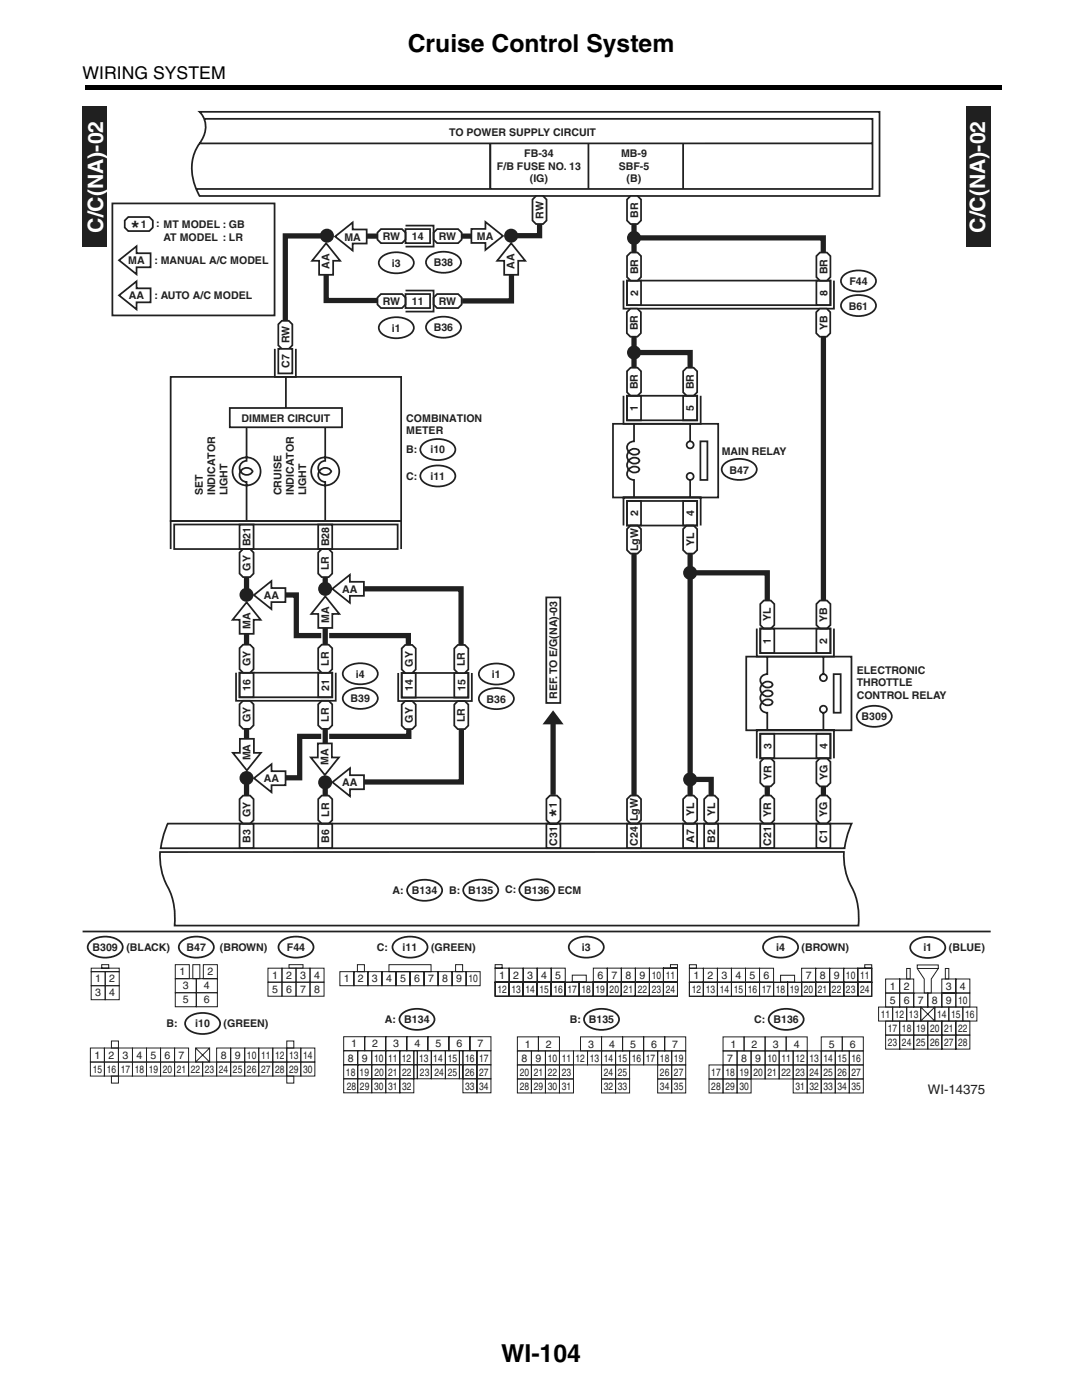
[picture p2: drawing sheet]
<svg xmlns="http://www.w3.org/2000/svg" width="216mm" height="279mm" viewBox="0 0 216 279" stroke-linecap="round" stroke-linejoin="round" font-family="sans-serif">
<path d="M17 17h183v.8h-183z" fill="#000"/>
<path d="M102.1 54.6v5.5h-9.9M56.3 118.8h2.8v8.1h22.4v1.9M72.4 117.5h19.6v11.3M81.6 145.6v1.4h-21.8v8.3h-3.3M92.1 145.6v10.5h-19.5" fill="none" stroke="#231f20" stroke-width="1.1" stroke-linecap="butt"/>
<path d="M64.9 120.8v13.5M64.9 145.4v8.1" fill="none" stroke="#fff" stroke-width="1.6" stroke-linecap="butt"/>
<path d="M39.8 22.3h135.8v16.8h-135.8a10.5 10.5 0 0 1-.7-9.1l.7-1.4a4.6 4.6 0 0 0 0-6.3zM40.8 23.7h133.4v14h-135.1M97.9 28.6v9.1M117.5 28.6v9.1M136.4 28.6v9.1M174.2 28.6h-134.4M16.5 185.9h181.2" fill="none" stroke="#231f20" stroke-width=".35"/>
<path d="M106.3 39.8l.7-.7h1.4l.7 .7v4.2l-.7 .7h-1.4l-.7-.7z" fill="#fff"/>
<path d="M106.3 39.8l.7-.7h1.4l.7 .7v4.2l-.7 .7h-1.4l-.7-.7z" fill="none" stroke="#231f20" stroke-width=".35"/>
<path d="M125.2 39.8l.7-.7h1.4l.7 .7v4.2l-.7 .7h-1.4l-.7-.7z" fill="#fff"/>
<path d="M97.9 28.6v9.1M125.2 39.8l.7-.7h1.4l.7 .7v4.2l-.7 .7h-1.4l-.7-.7z" fill="none" stroke="#231f20" stroke-width=".35"/>
<path d="M125.9 73.4h1.4l.7 .7v4.2l-.7 .7h-1.4l-.7-.7v-4.2z" fill="#fff"/>
<path d="M125.9 73.4h1.4l.7 .7v4.2l-.7 .7h-1.4l-.7-.7v-4.2z" fill="none" stroke="#231f20" stroke-width=".35"/>
<path d="M136.4 74.1l.7-.7h1.4l.7 .7v4.2l-.7 .7h-1.4l-.7-.7z" fill="#fff"/>
<path d="M124.5 79v5.6h15.4v-5.6M125.2 79h14v4.9h-14zM125.2 79h2.8v4.9h-2.8zM136.4 79h2.8v4.9h-2.8zM136.4 74.1l.7-.7h1.4l.7 .7v4.2l-.7 .7h-1.4l-.7-.7z" fill="none" stroke="#231f20" stroke-width=".35"/>
<path d="M137.1 104.9h1.4l.7 .7v4.2l-.7 .7h-1.4l-.7-.7v-4.2z" fill="#fff"/>
<path d="M137.1 104.9h1.4l.7 .7v4.2l-.7 .7h-1.4l-.7-.7v-4.2z" fill="none" stroke="#231f20" stroke-width=".35"/>
<path d="M125.2 105.6l.7-.7h1.4l.7 .7v4.2l-.7 .7h-1.4l-.7-.7z" fill="#fff"/>
<g fill="none" stroke="#231f20" stroke-width=".35">
<path d="M122.4 84.6h21v14.7h-21zM126.6 84.6v3.5a1.35 1.35 0 0 0-1.3 1.9 1.35 1.35 0 0 0 2.3 .3v-.2a1.39 1.39 0 0 0-1.8-.3 1.39 1.39 0 0 0-.6 1.7 1.38 1.38 0 0 0 2.4 .6v-.2a1.42 1.42 0 0 0-2.1 0 1.42 1.42 0 0 0 .2 2.1 1.26 1.26 0 0 0 1.9-.2v-.2a1.36 1.36 0 0 0-2 0 1.36 1.36 0 0 0 .1 2l.9 .2v3.5M137.8 84.6v3.5M137.8 95.8v3.5M139.8 88.1h1.4v7.7h-1.4zM124.5 104.9v-5.6h15.4v5.6M125.2 105.6l.7-.7h1.4l.7 .7v4.2l-.7 .7h-1.4l-.7-.7zM125.2 100h2.8v4.9h-2.8zM125.2 100h14v4.9h-14zM136.4 100h2.8v4.9h-2.8z"/>
<circle cx="137.8" cy="95.1" r=".7"/>
<circle cx="137.8" cy="88.8" r=".7"/>
</g>
<path d="M126.6 44.7v11.3M126.6 70.4h11.2v3M126.6 61.6v11.8" fill="none" stroke="#231f20" stroke-width="1.1" stroke-linecap="butt"/>
<circle cx="126.6" cy="70.4" r="1.4" fill="#231f20"/>
<path d="M126.6 110.5v48.3M137.8 110.5v48.4" fill="none" stroke="#231f20" stroke-width="1.1" stroke-linecap="butt"/>
<path d="M76 51.5a4.8 4.8 0 0 1 6.3 0 1.63 1.63 0 0 1-1 2.6 4.9 4.9 0 0 1-5.3-.7 1.38 1.38 0 0 1 0-1.9zM85.4 51.4a4.8 4.8 0 0 1 6.3 0 1.63 1.63 0 0 1-1 2.6 4.9 4.9 0 0 1-5.3-.7 1.38 1.38 0 0 1 0-1.9zM144.4 92.8a4.8 4.8 0 0 1 6.3 0 1.63 1.63 0 0 1-1 2.5 4.9 4.9 0 0 1-5.3-.7 1.38 1.38 0 0 1 0-1.8zM68.8 138.5a4.8 4.8 0 0 1 6.3 0 1.63 1.63 0 0 1-1 2.5 4.9 4.9 0 0 1-5.3-.7 1.38 1.38 0 0 1 0-1.8zM68.8 133.6a4.8 4.8 0 0 1 6.3 0 1.63 1.63 0 0 1-1 2.5 4.9 4.9 0 0 1-5.3-.7 1.38 1.38 0 0 1 0-1.8z" fill="none" stroke="#231f20" stroke-width=".35"/>
<path d="M152.5 119.9h1.4l.7 .7v4.2l-.7 .7h-1.4l-.7-.7v-4.2z" fill="#fff"/>
<path d="M152.5 119.9h1.4l.7 .7v4.2l-.7 .7h-1.4l-.7-.7v-4.2z" fill="none" stroke="#231f20" stroke-width=".35"/>
<path d="M163 120.6l.7-.7h1.4l.7 .7v4.2l-.7 .7h-1.4l-.7-.7z" fill="#fff"/>
<path d="M151.1 125.5v5.6h15.4v-5.6M151.8 125.5h14v4.9h-14zM151.8 125.5h2.8v4.9h-2.8zM163 125.5h2.8v4.9h-2.8zM163 120.6l.7-.7h1.4l.7 .7v4.2l-.7 .7h-1.4l-.7-.7z" fill="none" stroke="#231f20" stroke-width=".35"/>
<path d="M163.7 151.4h1.4l.7 .7v4.2l-.7 .7h-1.4l-.7-.7v-4.2z" fill="#fff"/>
<path d="M163.7 151.4h1.4l.7 .7v4.2l-.7 .7h-1.4l-.7-.7v-4.2z" fill="none" stroke="#231f20" stroke-width=".35"/>
<path d="M152.5 151.4h1.4l.7 .7v4.2l-.7 .7h-1.4l-.7-.7v-4.2z" fill="#fff"/>
<g fill="none" stroke="#231f20" stroke-width=".35">
<path d="M149 131.1h21v14.7h-21zM153.2 131.1v3.5a1.35 1.35 0 0 0-1.3 1.9 1.35 1.35 0 0 0 2.3 .3v-.2a1.39 1.39 0 0 0-1.8-.3 1.39 1.39 0 0 0-.6 1.6 1.38 1.38 0 0 0 2.4 .6v-.2a1.42 1.42 0 0 0-2.1 .1 1.42 1.42 0 0 0 .2 2.1 1.26 1.26 0 0 0 1.9-.2v-.2a1.36 1.36 0 0 0-2 0 1.36 1.36 0 0 0 .1 1.9l.9 .3v3.5M164.4 131.1v3.5M166.4 134.6h1.4v7.7h-1.4zM151.1 151.4v-5.6h15.4v5.6M151.8 146.5h2.8v4.9h-2.8zM151.8 146.5h14v4.9h-14zM152.5 151.4h1.4l.7 .7v4.2l-.7 .7h-1.4l-.7-.7v-4.2zM163 146.5h2.8v4.9h-2.8zM164.4 142.3v3.5"/>
<circle cx="164.4" cy="135.3" r=".7"/>
<circle cx="164.4" cy="141.6" r=".7"/>
</g>
<path d="M137.8 114.3h15.4v5.6" fill="none" stroke="#231f20" stroke-width="1.1" stroke-linecap="butt"/>
<g fill="#231f20">
<circle cx="137.8" cy="114.3" r="1.4"/>
<circle cx="102" cy="47" r="1.4"/>
<circle cx="65.3" cy="47" r="1.4"/>
<circle cx="64.9" cy="156.2" r="1.4"/>
<circle cx="64.9" cy="117.5" r="1.4"/>
<circle cx="49.2" cy="118.7" r="1.4"/>
<circle cx="49.2" cy="155.3" r="1.4"/>
<circle cx="137.8" cy="155.6" r="1.4"/>
</g>
<path d="M153.2 157v1.8" fill="none" stroke="#231f20" stroke-width="1.1" stroke-linecap="butt"/>
<path d="M87.2 45.7h4.2l.7 .7v1.4l-.7 .7h-4.2l-.7-.7v-1.4z" fill="#fff"/>
<path d="M87.2 45.7h4.2l.7 .7v1.4l-.7 .7h-4.2l-.7-.7v-1.4z" fill="none" stroke="#231f20" stroke-width=".35"/>
<path d="M76 45.7h4.2l.7 .7v1.4l-.7 .7h-4.2l-.7-.7v-1.4z" fill="#fff"/>
<path d="M76 45.7h4.2l.7 .7v1.4l-.7 .7h-4.2l-.7-.7v-1.4zM80.9 45.7h4.9v2.8h-4.9zM80.9 45h5.6v4.2h-5.6M76 64.5a4.8 4.8 0 0 1 6.3 0 1.63 1.63 0 0 1-1 2.6 4.9 4.9 0 0 1-5.3-.8 1.38 1.38 0 0 1 0-1.8zM85.4 64.4a4.8 4.8 0 0 1 6.3 0 1.63 1.63 0 0 1-1 2.6 4.9 4.9 0 0 1-5.3-.8 1.38 1.38 0 0 1 0-1.8z" fill="none" stroke="#231f20" stroke-width=".35"/>
<path d="M87.2 58.7h4.2l.7 .7v1.4l-.7 .7h-4.2l-.7-.7v-1.4z" fill="#fff"/>
<path d="M87.2 58.7h4.2l.7 .7v1.4l-.7 .7h-4.2l-.7-.7v-1.4z" fill="none" stroke="#231f20" stroke-width=".35"/>
<path d="M76 58.7h4.2l.7 .7v1.4l-.7 .7h-4.2l-.7-.7v-1.4z" fill="#fff"/>
<path d="M76 58.7h4.2l.7 .7v1.4l-.7 .7h-4.2l-.7-.7v-1.4zM80.9 58.7h4.9v2.8h-4.9zM80.9 58h5.6v4.2h-5.6M54.9 69.6v5.6h4.2v-5.6M171.4 142.1a4.8 4.8 0 0 1 6.3 0 1.63 1.63 0 0 1-1 2.5 4.9 4.9 0 0 1-5.3-.7 1.38 1.38 0 0 1 0-1.8z" fill="none" stroke="#231f20" stroke-width=".35"/>
<path d="M75.3 47.1h-4.8M92.1 47.1h5.7M164.4 61.6v58.3" fill="none" stroke="#231f20" stroke-width="1.1" stroke-linecap="butt"/>
<path d="M55.6 64.7l.7-.7h1.4l.7 .7v4.2l-.7 .7h-1.4l-.7-.7z" fill="#fff"/>
<path d="M55.6 64.7l.7-.7h1.4l.7 .7v4.2l-.7 .7h-1.4l-.7-.7z" fill="none" stroke="#231f20" stroke-width=".35"/>
<path d="M55.6 69.6h2.8v4.9h-2.8z" fill="#fff"/>
<path d="M34.1 75.2h46v28.8h-46zM55.6 69.6h2.8v4.9h-2.8zM84.3 88.8a4.8 4.8 0 0 1 6.2 0 1.63 1.63 0 0 1-.9 2.6 4.9 4.9 0 0 1-5.3-.7 1.38 1.38 0 0 1 0-1.9zM84.3 94.1a4.8 4.8 0 0 1 6.2 0 1.63 1.63 0 0 1-.9 2.6 4.9 4.9 0 0 1-5.3-.8 1.38 1.38 0 0 1 0-1.8z" fill="none" stroke="#231f20" stroke-width=".35"/>
<path d="M63.5 110.3l.7-.7h1.4l.7 .7v4.2l-.7 .7h-1.4l-.7-.7z" fill="#fff"/>
<path d="M63.5 110.3l.7-.7h1.4l.7 .7v4.2l-.7 .7h-1.4l-.7-.7z" fill="none" stroke="#231f20" stroke-width=".35"/>
<path d="M47.8 110.3l.7-.7h1.4l.7 .7v4.2l-.7 .7h-1.4l-.7-.7z" fill="#fff"/>
<path d="M47.8 110.3l.7-.7h1.4l.7 .7v4.2l-.7 .7h-1.4l-.7-.7z" fill="none" stroke="#231f20" stroke-width=".35"/>
<path d="M64.2 139.9h1.4l.7 .7v4.2l-.7 .7h-1.4l-.7-.7v-4.2z" fill="#fff"/>
<path d="M64.2 139.9h1.4l.7 .7v4.2l-.7 .7h-1.4l-.7-.7v-4.2z" fill="none" stroke="#231f20" stroke-width=".35"/>
<path d="M48.5 139.9h1.4l.7 .7v4.2l-.7 .7h-1.4l-.7-.7v-4.2z" fill="#fff"/>
<g fill="none" stroke="#231f20" stroke-width=".35">
<path d="M124.5 56v5.6h42v-5.6M125.2 56h2.8v4.9h-2.8zM125.2 56h40.6v4.9h-40.6zM163 56h2.8v4.9h-2.8zM168.2 55.2a4.8 4.8 0 0 1 6.3 0 1.63 1.63 0 0 1-1 2.5 4.9 4.9 0 0 1-5.3-.7 1.38 1.38 0 0 1 0-1.8zM57.1 75.2v6.2M168.2 60.1a4.8 4.8 0 0 1 6.3 0 1.63 1.63 0 0 1-1 2.5 4.9 4.9 0 0 1-5.3-.7 1.38 1.38 0 0 1 0-1.8zM45.9 81.4h22.4v3.9h-22.4zM49.2 85.3v6.7a1.4 1.4 0 0 0-1.2 2.1 1.4 1.4 0 0 0 2.4 0 1.4 1.4 0 0 0-2.4 0 1.4 1.4 0 0 0 1.2 2.1v7.8M64.9 85.3v6.7a1.4 1.4 0 0 0-1.2 2.1 1.4 1.4 0 0 0 2.4 0 1.4 1.4 0 0 0-2.4 0 1.4 1.4 0 0 0 1.2 2.1v7.8M34.1 109.6v-5.6h46v5.6M34.8 104.7h44.6v4.9h-44.6z"/>
<path d="M47.8 104.7h2.8v4.9h-2.8zM63.5 104.7h2.8v4.9h-2.8zM47.1 134.3v5.6h19.9v-5.6M47.8 134.3h2.8v4.9h-2.8zM47.8 134.3h18.5v4.9h-18.5zM48.5 139.9h1.4l.7 .7v4.2l-.7 .7h-1.4l-.7-.7v-4.2zM63.5 134.3h2.8v4.9h-2.8zM47.8 159.5l.7-.7h1.4l.7 .7v4.2l-.7 .7h-1.4l-.7-.7zM63.5 159.5l.7-.7h1.4l.7 .7v4.2l-.7 .7h-1.4l-.7-.7zM109.8 158.8h1.4l.7 .7v4.2l-.7 .7h-1.4l-.7-.7v-4.2zM125.2 159.5l.7-.7h1.4l.7 .7v4.2l-.7 .7h-1.4l-.7-.7zM136.4 159.5l.7-.7h1.4l.7 .7v4.2l-.7 .7h-1.4l-.7-.7z"/>
<path d="M140.6 159.5l.7-.7h1.4l.7 .7v4.2l-.7 .7h-1.4l-.7-.7zM151.8 159.5l.7-.7h1.4l.7 .7v4.2l-.7 .7h-1.4l-.7-.7zM163 159.5l.7-.7h1.4l.7 .7v4.2l-.7 .7h-1.4l-.7-.7zM31.9 170.1h136.6a13.6 13.6 0 0 0 1.9 7.8 14.5 14.5 0 0 1 1 6.9h-136.5a14.1 14.1 0 0 0-1.8-8.5 13.2 13.2 0 0 1-1.2-6.2zM33.5 164.4h136.5a17.4 17.4 0 0 0-1.4 4.9h-136.5l.4-2.2zM47.8 164.4h2.8v4.9h-2.8zM63.5 164.4h2.8v4.9h-2.8zM92.8 176.8a4.8 4.8 0 0 1 6.3 0 1.63 1.63 0 0 1-.9 2.5 4.9 4.9 0 0 1-5.4-.7 1.38 1.38 0 0 1 0-1.8zM104 176.7a4.8 4.8 0 0 1 6.3 0 1.63 1.63 0 0 1-.9 2.6 4.9 4.9 0 0 1-5.4-.8 1.38 1.38 0 0 1 0-1.8zM109.1 164.4h2.8v4.9h-2.8zM125.2 164.4h2.8v4.9h-2.8zM136.4 164.4h2.8v4.9h-2.8z"/>
<path d="M140.6 164.4h2.8v4.9h-2.8zM151.8 164.4h2.8v4.9h-2.8zM163 164.4h2.8v4.9h-2.8zM36 188.1a4.8 4.8 0 0 1 6.3 0 1.63 1.63 0 0 1-.9 2.6 4.9 4.9 0 0 1-5.4-.7 1.38 1.38 0 0 1 0-1.9z"/>
<circle cx="49.2" cy="94.1" r="2.8"/>
<circle cx="64.9" cy="94.1" r="2.8"/>
</g>
<path d="M49.2 115.2v3.7M64.9 115.2v2.2M49.2 121.9v12.4M64.9 120.8v13.5M49.2 145.4v6.6M49.2 155.5v3.3M64.9 145.4v8.1M64.9 156.2v2.6M137.8 155.6h4.2v3.2M164.4 157v1.8" fill="none" stroke="#231f20" stroke-width="1.1" stroke-linecap="butt"/>
<path d="M35 192.6h2.8v2.8h-2.8zM35 195.4h4.2v2.8h-4.2zM35 198.2h4.2v2.8h-4.2zM38.5 192.6h1.4v2.8h-1.4zM39.2 195.4h4.2v2.8h-4.2zM39.2 198.2h4.2v2.8h-4.2zM40.6 192.6h2.8v2.8h-2.8z" fill="none" stroke="#231f20" stroke-width=".2"/>
<path d="M63.5 129.4l.7-.7h1.4l.7 .7v4.2l-.7 .7h-1.4l-.7-.7z" fill="#fff"/>
<path d="M63.5 129.4l.7-.7h1.4l.7 .7v4.2l-.7 .7h-1.4l-.7-.7z" fill="none" stroke="#231f20" stroke-width=".35"/>
<path d="M47.8 129.4l.7-.7h1.4l.7 .7v4.2l-.7 .7h-1.4l-.7-.7z" fill="#fff"/>
<path d="M47.8 129.4l.7-.7h1.4l.7 .7v4.2l-.7 .7h-1.4l-.7-.7zM95.9 138.5a4.8 4.8 0 0 1 6.3 0 1.63 1.63 0 0 1-.9 2.6 4.9 4.9 0 0 1-5.4-.7 1.38 1.38 0 0 1 0-1.9zM95.9 133.6a4.8 4.8 0 0 1 6.3 0 1.63 1.63 0 0 1-.9 2.6 4.9 4.9 0 0 1-5.4-.7 1.38 1.38 0 0 1 0-1.9z" fill="none" stroke="#231f20" stroke-width=".35"/>
<path d="M91.4 139.9h1.4l.7 .7v4.2l-.7 .7h-1.4l-.7-.7v-4.2z" fill="#fff"/>
<path d="M91.4 139.9h1.4l.7 .7v4.2l-.7 .7h-1.4l-.7-.7v-4.2z" fill="none" stroke="#231f20" stroke-width=".35"/>
<path d="M80.9 139.9h1.4l.7 .7v4.2l-.7 .7h-1.4l-.7-.7v-4.2z" fill="#fff"/>
<path d="M79.5 134.3v5.6h14.7v-5.6M80.2 134.3h2.8v4.9h-2.8zM80.2 134.3h13.3v4.9h-13.3zM80.9 139.9h1.4l.7 .7v4.2l-.7 .7h-1.4l-.7-.7v-4.2zM90.7 134.3h2.8v4.9h-2.8z" fill="none" stroke="#231f20" stroke-width=".35"/>
<path d="M91.4 128.7h1.4l.7 .7v4.2l-.7 .7h-1.4l-.7-.7v-4.2z" fill="#fff"/>
<path d="M91.4 128.7h1.4l.7 .7v4.2l-.7 .7h-1.4l-.7-.7v-4.2z" fill="none" stroke="#231f20" stroke-width=".35"/>
<path d="M80.9 128.7h1.4l.7 .7v4.2l-.7 .7h-1.4l-.7-.7v-4.2z" fill="#fff"/>
<path d="M80.9 128.7h1.4l.7 .7v4.2l-.7 .7h-1.4l-.7-.7v-4.2z" fill="none" stroke="#231f20" stroke-width=".35"/>
<path d="M125.2 51.1l.7-.7h1.4l.7 .7v4.2l-.7 .7h-1.4l-.7-.7z" fill="#fff"/>
<path d="M125.2 51.1l.7-.7h1.4l.7 .7v4.2l-.7 .7h-1.4l-.7-.7z" fill="none" stroke="#231f20" stroke-width=".35"/>
<path d="M163 51.1l.7-.7h1.4l.7 .7v4.2l-.7 .7h-1.4l-.7-.7z" fill="#fff"/>
<path d="M163 51.1l.7-.7h1.4l.7 .7v4.2l-.7 .7h-1.4l-.7-.7z" fill="none" stroke="#231f20" stroke-width=".35"/>
<path d="M125.1 62.3l.7-.7h1.4l.7 .7v4.2l-.7 .7h-1.4l-.7-.7z" fill="#fff"/>
<path d="M125.1 62.3l.7-.7h1.4l.7 .7v4.2l-.7 .7h-1.4l-.7-.7z" fill="none" stroke="#231f20" stroke-width=".35"/>
<path d="M162.9 62.3l.7-.7h1.4l.7 .7v4.2l-.7 .7h-1.4l-.7-.7z" fill="#fff"/>
<path d="M162.9 62.3l.7-.7h1.4l.7 .7v4.2l-.7 .7h-1.4l-.7-.7z" fill="none" stroke="#231f20" stroke-width=".35"/>
<g fill="#231f20">
<path d="M16.5 21.3h4.9v28h-4.9z"/>
<path d="M192.8 21.3h4.9v28h-4.9z"/>
</g>
<path d="M81.6 176.8a4.8 4.8 0 0 1 6.3 0 1.63 1.63 0 0 1-1 2.6 4.9 4.9 0 0 1-5.3-.8 1.38 1.38 0 0 1 0-1.8zM17.9 188.1a4.8 4.8 0 0 1 6.2 0 1.63 1.63 0 0 1-.9 2.6 4.9 4.9 0 0 1-5.3-.7 1.38 1.38 0 0 1 0-1.9z" fill="none" stroke="#231f20" stroke-width=".35"/>
<path d="M126.6 47.5h37.7v2.9" fill="none" stroke="#231f20" stroke-width="1.1" stroke-linecap="butt"/>
<circle cx="126.6" cy="47.5" r="1.4" fill="#231f20"/>
<path d="M55.9 188.1a4.8 4.8 0 0 1 6.3 0 1.63 1.63 0 0 1-.9 2.6 4.9 4.9 0 0 1-5.4-.7 1.38 1.38 0 0 1 0-1.9zM78.7 188.1a4.8 4.8 0 0 1 6.3 0 1.63 1.63 0 0 1-1 2.6 4.9 4.9 0 0 1-5.3-.7 1.38 1.38 0 0 1 0-1.9zM113.9 188.1a4.8 4.8 0 0 1 6.3 0 1.63 1.63 0 0 1-1 2.6 4.9 4.9 0 0 1-5.3-.7 1.38 1.38 0 0 1 0-1.9zM152.7 188.1a4.8 4.8 0 0 1 6.3 0 1.63 1.63 0 0 1-1 2.6 4.9 4.9 0 0 1-5.3-.7 1.38 1.38 0 0 1 0-1.9zM37.3 203.4a4.8 4.8 0 0 1 6.3 0 1.63 1.63 0 0 1-1 2.5 4.9 4.9 0 0 1-5.3-.7 1.38 1.38 0 0 1 0-1.8zM80.1 202.6a4.8 4.8 0 0 1 6.3 0 1.63 1.63 0 0 1-1 2.5 4.9 4.9 0 0 1-5.3-.7 1.38 1.38 0 0 1 0-1.8zM116.9 202.6a4.8 4.8 0 0 1 6.3 0 1.63 1.63 0 0 1-.9 2.5 4.9 4.9 0 0 1-5.4-.7 1.38 1.38 0 0 1 0-1.8zM153.8 202.6a4.8 4.8 0 0 1 6.3 0 1.63 1.63 0 0 1-1 2.5 4.9 4.9 0 0 1-5.3-.7 1.38 1.38 0 0 1 0-1.8z" fill="none" stroke="#231f20" stroke-width=".35"/>
<g fill="none" stroke="#231f20" stroke-width=".2">
<path d="M18.2 194h2.8v2.8h-2.8zM18.2 196.8h2.8v2.8h-2.8zM18.2 193.3h5.6v.7h-5.6zM20.3 192.6h1.4v.7h-1.4zM21 194h2.8v2.8h-2.8zM21 196.8h2.8v2.8h-2.8zM53.5 193.3h2.8v2.8h-2.8zM53.5 196.1h2.8v2.8h-2.8zM56.3 193.3h2.8v2.8h-2.8zM56.3 196.1h2.8v2.8h-2.8zM57.7 192.6h2.8v.7h-2.8zM59.1 193.3h2.8v2.8h-2.8z"/>
<path d="M59.1 196.1h2.8v2.8h-2.8zM61.9 193.3h2.8v2.8h-2.8zM61.9 196.1h2.8v2.8h-2.8zM67.8 194h2.8v2.8h-2.8zM70.6 194h2.8v2.8h-2.8zM71.3 192.6h1.4v1.4h-1.4zM73.4 194h2.8v2.8h-2.8zM76.2 194h2.8v2.8h-2.8zM77.6 192.6h8.4v1.4h-8.4zM79 194h2.8v2.8h-2.8zM81.8 194h2.8v2.8h-2.8zM84.6 194h2.8v2.8h-2.8z"/>
<path d="M87.4 194h2.8v2.8h-2.8zM90.2 194h2.8v2.8h-2.8zM90.9 192.6h1.4v1.4h-1.4zM93 194h2.8v2.8h-2.8zM98.8 193.3h2.8v2.8h-2.8zM98.8 196.1h2.8v2.8h-2.8zM98.8 192.6h1.4v.7h-1.4zM101.6 193.3h2.8v2.8h-2.8zM101.6 196.1h2.8v2.8h-2.8zM104.4 193.3h2.8v2.8h-2.8zM104.4 196.1h2.8v2.8h-2.8zM107.2 193.3h2.8v2.8h-2.8z"/>
<path d="M107.2 196.1h2.8v2.8h-2.8zM110 193.3h2.8v2.8h-2.8zM110 196.1h2.8v2.8h-2.8zM112.8 196.1h2.8v2.8h-2.8zM114.2 194.7h2.8v1.4h-2.8zM115.6 196.1h2.8v2.8h-2.8zM118.4 196.1h2.8v2.8h-2.8zM118.4 193.3h2.8v2.8h-2.8zM121.2 193.3h2.8v2.8h-2.8zM121.2 196.1h2.8v2.8h-2.8zM124 193.3h2.8v2.8h-2.8zM124 196.1h2.8v2.8h-2.8z"/>
<path d="M126.8 193.3h2.8v2.8h-2.8zM126.8 196.1h2.8v2.8h-2.8zM129.6 193.3h2.8v2.8h-2.8zM129.6 196.1h2.8v2.8h-2.8zM132.4 193.3h2.8v2.8h-2.8zM132.4 196.1h2.8v2.8h-2.8zM133.8 192.6h1.4v.7h-1.4zM137.6 193.3h2.8v2.8h-2.8zM137.6 196.1h2.8v2.8h-2.8zM137.6 192.6h1.4v.7h-1.4zM140.4 193.3h2.8v2.8h-2.8zM140.4 196.1h2.8v2.8h-2.8z"/>
<path d="M143.2 193.3h2.8v2.8h-2.8zM143.2 196.1h2.8v2.8h-2.8zM146 193.3h2.8v2.8h-2.8zM146 196.1h2.8v2.8h-2.8zM148.8 196.1h2.8v2.8h-2.8zM148.8 193.3h2.8v2.8h-2.8zM151.6 193.3h2.8v2.8h-2.8zM151.6 196.1h2.8v2.8h-2.8zM154.4 196.1h2.8v2.8h-2.8zM155.8 194.7h2.8v1.4h-2.8zM157.2 196.1h2.8v2.8h-2.8zM160 196.1h2.8v2.8h-2.8z"/>
<path d="M160 193.3h2.8v2.8h-2.8zM162.8 193.3h2.8v2.8h-2.8zM162.8 196.1h2.8v2.8h-2.8zM165.6 193.3h2.8v2.8h-2.8zM165.6 196.1h2.8v2.8h-2.8zM168.4 193.3h2.8v2.8h-2.8zM168.4 196.1h2.8v2.8h-2.8zM171.2 193.3h2.8v2.8h-2.8zM171.2 196.1h2.8v2.8h-2.8zM172.6 192.6h1.4v.7h-1.4zM18 209.2h2.8v2.8h-2.8zM18 212h2.8v2.8h-2.8z"/>
<path d="M20.8 209.2h2.8v2.8h-2.8zM20.8 212h2.8v2.8h-2.8zM22.2 207.8h1.4v1.4h-1.4zM22.2 214.8h1.4v1.4h-1.4zM23.6 209.2h2.8v2.8h-2.8zM23.6 212h2.8v2.8h-2.8zM26.4 209.2h2.8v2.8h-2.8zM26.4 212h2.8v2.8h-2.8zM29.2 209.2h2.8v2.8h-2.8zM29.2 212h2.8v2.8h-2.8zM32 209.2h2.8v2.8h-2.8zM32 212h2.8v2.8h-2.8z"/>
<path d="M34.8 209.2h2.8v2.8h-2.8zM34.8 212h2.8v2.8h-2.8zM37.6 212h2.8v2.8h-2.8zM39 209.2h2.8v2.8h-2.8zM39 209.2l2.8 2.8M40.4 212h2.8v2.8h-2.8zM41.8 209.2l-2.8 2.8M43.2 209.2h2.8v2.8h-2.8zM43.2 212h2.8v2.8h-2.8zM46 209.2h2.8v2.8h-2.8zM46 212h2.8v2.8h-2.8zM48.8 209.2h2.8v2.8h-2.8z"/>
<path d="M48.8 212h2.8v2.8h-2.8zM51.6 209.2h2.8v2.8h-2.8zM51.6 212h2.8v2.8h-2.8zM54.4 209.2h2.8v2.8h-2.8zM54.4 212h2.8v2.8h-2.8zM57.2 209.2h2.8v2.8h-2.8zM57.2 212h2.8v2.8h-2.8zM57.2 207.8h1.4v1.4h-1.4zM57.2 214.8h1.4v1.4h-1.4zM60 209.2h2.8v2.8h-2.8zM60 212h2.8v2.8h-2.8zM68.6 212.5h2.8v2.8h-2.8z"/>
<path d="M68.6 215.3h2.8v2.8h-2.8zM68.6 209.7h2.8v2.8h-2.8zM68.6 206.9h4.2v2.8h-4.2zM71.4 212.5h2.8v2.8h-2.8zM71.4 215.3h2.8v2.8h-2.8zM71.4 209.7h2.8v2.8h-2.8zM72.8 206.9h4.2v2.8h-4.2zM74.2 215.3h2.8v2.8h-2.8zM74.2 212.5h2.8v2.8h-2.8zM74.2 209.7h2.8v2.8h-2.8zM77 212.5h2.8v2.8h-2.8zM77 215.3h2.8v2.8h-2.8z"/>
<path d="M77 206.9h4.2v2.8h-4.2zM77 209.7h2.8v2.8h-2.8zM79.8 209.7h2.8v2.8h-2.8zM79.8 212.5h2.8v2.8h-2.8zM79.8 215.3h2.8v2.8h-2.8zM81.2 206.9h4.2v2.8h-4.2zM82.6 212.5h.7v2.8h-.7zM82.6 209.7h.7v2.8h-.7zM83.3 209.7h2.8v2.8h-2.8zM83.3 212.5h2.8v2.8h-2.8zM85.4 206.9h4.2v2.8h-4.2zM86.1 209.7h2.8v2.8h-2.8z"/>
<path d="M86.1 212.5h2.8v2.8h-2.8zM88.9 209.7h2.8v2.8h-2.8zM88.9 212.5h2.8v2.8h-2.8zM89.6 206.9h4.2v2.8h-4.2zM91.7 209.7h.7v2.8h-.7zM91.7 212.5h.7v2.8h-.7zM92.4 209.7h2.8v2.8h-2.8zM92.4 212.5h2.8v2.8h-2.8zM92.4 215.3h2.8v2.8h-2.8zM93.8 206.9h4.2v2.8h-4.2zM95.2 209.7h2.8v2.8h-2.8zM95.2 212.5h2.8v2.8h-2.8z"/>
<path d="M95.2 215.3h2.8v2.8h-2.8zM103.3 207h4.2v2.8h-4.2zM103.3 209.8h2.8v2.8h-2.8zM103.3 212.6h2.8v2.8h-2.8zM103.3 215.4h2.8v2.8h-2.8zM106.1 209.8h2.8v2.8h-2.8zM106.1 212.6h2.8v2.8h-2.8zM106.1 215.4h2.8v2.8h-2.8zM107.5 207h4.2v2.8h-4.2zM108.9 209.8h2.8v2.8h-2.8zM108.9 215.4h2.8v2.8h-2.8zM108.9 212.6h2.8v2.8h-2.8z"/>
<path d="M111.7 209.8h2.8v2.8h-2.8zM111.7 212.6h2.8v2.8h-2.8zM111.7 215.4h2.8v2.8h-2.8zM114.5 209.8h2.8v2.8h-2.8zM115.9 207h4.2v2.8h-4.2zM117.3 209.8h2.8v2.8h-2.8zM120.1 209.8h2.8v2.8h-2.8zM120.1 212.6h2.8v2.8h-2.8zM120.1 215.4h2.8v2.8h-2.8zM120.1 207h4.2v2.8h-4.2zM122.9 209.8h2.8v2.8h-2.8zM122.9 212.6h2.8v2.8h-2.8z"/>
<path d="M122.9 215.4h2.8v2.8h-2.8zM124.3 207h4.2v2.8h-4.2zM125.7 209.8h2.8v2.8h-2.8zM128.5 209.8h2.8v2.8h-2.8zM128.5 207h4.2v2.8h-4.2zM131.3 209.8h2.8v2.8h-2.8zM131.3 212.6h2.8v2.8h-2.8zM131.3 215.4h2.8v2.8h-2.8zM132.7 207h4.2v2.8h-4.2zM134.1 209.8h2.8v2.8h-2.8zM134.1 212.6h2.8v2.8h-2.8zM134.1 215.4h2.8v2.8h-2.8z"/>
<path d="M141.5 212.6h2.8v2.8h-2.8zM141.5 215.4h2.8v2.8h-2.8zM144.3 207h4.2v2.8h-4.2zM144.3 209.8h2.8v2.8h-2.8zM144.3 212.6h2.8v2.8h-2.8zM144.3 215.4h2.8v2.8h-2.8zM147.1 209.8h2.8v2.8h-2.8zM147.1 212.6h2.8v2.8h-2.8zM147.1 215.4h2.8v2.8h-2.8zM148.5 207h4.2v2.8h-4.2zM149.9 209.8h2.8v2.8h-2.8zM149.9 212.6h2.8v2.8h-2.8z"/>
<path d="M152.7 209.8h2.8v2.8h-2.8zM152.7 212.6h2.8v2.8h-2.8zM152.7 207h4.2v2.8h-4.2zM155.5 209.8h2.8v2.8h-2.8zM155.5 212.6h2.8v2.8h-2.8zM156.9 207h4.2v2.8h-4.2zM158.3 209.8h2.8v2.8h-2.8zM158.3 212.6h2.8v2.8h-2.8zM158.3 215.4h2.8v2.8h-2.8zM161.1 209.8h2.8v2.8h-2.8zM161.1 212.6h2.8v2.8h-2.8zM161.1 215.4h2.8v2.8h-2.8z"/>
<path d="M163.9 209.8h2.8v2.8h-2.8zM163.9 212.6h2.8v2.8h-2.8zM163.9 207h4.2v2.8h-4.2zM163.9 215.4h2.8v2.8h-2.8zM166.7 209.8h2.8v2.8h-2.8zM166.7 212.6h2.8v2.8h-2.8zM166.7 215.4h2.8v2.8h-2.8zM168.1 207h4.2v2.8h-4.2zM169.5 209.8h2.8v2.8h-2.8zM169.5 212.6h2.8v2.8h-2.8zM169.5 215.4h2.8v2.8h-2.8z"/>
</g>
<path d="M110.4 142.9v15.8" fill="none" stroke="#231f20" stroke-width="1.1" stroke-linecap="butt"/>
<path d="M110.4 141.8l2.1 2.8h-4.2z" fill="#231f20"/>
<path d="M22.4 40.6h32.4v22.4h-32.4zM25.6 43.3h4.2l.7 .7v1.4l-.7 .7h-4.2l-.7-.7v-1.4zM109 119.3h2.8v21h-2.8z" fill="none" stroke="#231f20" stroke-width=".35"/>
<path d="M23.8 52l3.5-2.8v1.4h2.8v2.8h-2.8v1.4z" fill="#fff"/>
<path d="M23.8 52l3.5-2.8v1.4h2.8v2.8h-2.8v1.4z" fill="none" stroke="#231f20" stroke-width=".35"/>
<path d="M23.8 59l3.5-2.8v1.4h2.8v2.8h-2.8v1.4z" fill="#fff"/>
<path d="M23.8 59l3.5-2.8v1.4h2.8v2.8h-2.8v1.4z" fill="none" stroke="#231f20" stroke-width=".35"/>
<path d="M66.9 47.2l3.5-2.8v1.4h2.8v2.8h-2.8v1.4z" fill="#fff"/>
<path d="M66.9 47.2l3.5-2.8v1.4h2.8v2.8h-2.8v1.4z" fill="none" stroke="#231f20" stroke-width=".35"/>
<path d="M94.1 45.7h2.8v-1.4l3.5 2.8-3.5 2.8v-1.4h-2.8z" fill="#fff"/>
<path d="M94.1 45.7h2.8v-1.4l3.5 2.8-3.5 2.8v-1.4h-2.8zM182 188.2a4.8 4.8 0 0 1 6.3 0 1.63 1.63 0 0 1-.9 2.6 4.9 4.9 0 0 1-5.4-.8 1.37 1.37 0 0 1 0-1.8z" fill="none" stroke="#231f20" stroke-width=".35"/>
<g fill="none" stroke="#231f20" stroke-width=".2">
<path d="M176.8 195.4h2.8v2.8h-2.8zM176.8 198.2h2.8v2.8h-2.8zM179.6 195.4h2.8v2.8h-2.8zM179.6 198.2h2.8v2.8h-2.8zM181 193.3h.7v2.1h-.7zM182.4 198.2h2.8v2.8h-2.8zM183.1 192.6h4.2v.7l-1.4 2.1v2.8h-1.4v-2.8l-1.4-2.1zM183.1 193.3h4.2M185.2 198.2h2.8v2.8h-2.8zM188 195.4h2.8v2.8h-2.8zM188 198.2h2.8v2.8h-2.8zM188.7 193.3h.7v2.1h-.7z"/>
<path d="M190.8 195.4h2.8v2.8h-2.8zM190.8 198.2h2.8v2.8h-2.8zM175.4 201h2.8v2.8h-2.8zM176.8 206.6h2.8v2.8h-2.8zM176.8 203.8h2.8v2.8h-2.8zM178.2 201h2.8v2.8h-2.8zM179.6 206.6h2.8v2.8h-2.8zM179.6 203.8h2.8v2.8h-2.8zM181 201h2.8v2.8h-2.8zM182.4 206.6h2.8v2.8h-2.8zM182.4 203.8h2.8v2.8h-2.8zM183.8 201l2.8 2.8"/>
<path d="M183.8 201h2.8v2.8h-2.8zM185.2 203.8h2.8v2.8h-2.8zM185.2 206.6h2.8v2.8h-2.8zM186.6 201h2.8v2.8h-2.8zM186.6 201l-2.8 2.8M188 203.8h2.8v2.8h-2.8zM188 206.6h2.8v2.8h-2.8zM189.4 201h2.8v2.8h-2.8zM190.8 203.8h2.8v2.8h-2.8zM190.8 206.6h2.8v2.8h-2.8zM192.2 201h2.8v2.8h-2.8z"/>
</g>
<path d="M102 48.6l2.8 3.5h-1.4v2.8h-2.8v-2.8h-1.4z" fill="#fff"/>
<path d="M102 48.6l2.8 3.5h-1.4v2.8h-2.8v-2.8h-1.4z" fill="none" stroke="#231f20" stroke-width=".35"/>
<path d="M65.1 48.6l2.8 3.5h-1.4v2.8h-2.8v-2.8h-1.4z" fill="#fff"/>
<path d="M65.1 48.6l2.8 3.5h-1.4v2.8h-2.8v-2.8h-1.4z" fill="none" stroke="#231f20" stroke-width=".35"/>
<path d="M66.3 117.5l3.5-2.8v1.4h2.8v2.8h-2.8v1.4z" fill="#fff"/>
<path d="M66.3 117.5l3.5-2.8v1.4h2.8v2.8h-2.8v1.4z" fill="none" stroke="#231f20" stroke-width=".35"/>
<path d="M66.4 156.1l3.5-2.8v1.4h2.8v2.8h-2.8v1.4z" fill="#fff"/>
<path d="M66.4 156.1l3.5-2.8v1.4h2.8v2.8h-2.8v1.4z" fill="none" stroke="#231f20" stroke-width=".35"/>
<path d="M50.7 118.8l3.5-2.8v1.4h2.8v2.8h-2.8v1.4z" fill="#fff"/>
<path d="M50.7 118.8l3.5-2.8v1.4h2.8v2.8h-2.8v1.4z" fill="none" stroke="#231f20" stroke-width=".35"/>
<path d="M50.7 155.3l3.5-2.8v1.4h2.8v2.8h-2.8v1.4z" fill="#fff"/>
<path d="M50.7 155.3l3.5-2.8v1.4h2.8v2.8h-2.8v1.4z" fill="none" stroke="#231f20" stroke-width=".35"/>
<path d="M64.9 119.1l2.8 3.5h-1.4v2.8h-2.8v-2.8h-1.4z" fill="#fff"/>
<path d="M64.9 119.1l2.8 3.5h-1.4v2.8h-2.8v-2.8h-1.4z" fill="none" stroke="#231f20" stroke-width=".35"/>
<path d="M49.2 120.2l2.8 3.5h-1.4v2.8h-2.8v-2.8h-1.4z" fill="#fff"/>
<path d="M49.2 120.2l2.8 3.5h-1.4v2.8h-2.8v-2.8h-1.4z" fill="none" stroke="#231f20" stroke-width=".35"/>
<path d="M63.4 148.4h2.8v2.8h1.4l-2.8 3.5-2.8-3.5h1.4z" fill="#fff"/>
<path d="M63.4 148.4h2.8v2.8h1.4l-2.8 3.5-2.8-3.5h1.4z" fill="none" stroke="#231f20" stroke-width=".35"/>
<path d="M47.9 147.5h2.8v2.8h1.4l-2.8 3.5-2.8-3.5h1.4z" fill="#fff"/>
<path d="M47.9 147.5h2.8v2.8h1.4l-2.8 3.5-2.8-3.5h1.4z" fill="none" stroke="#231f20" stroke-width=".35"/>
<path d="M65.1 54.8v5.2h10.3M65.2 47.1h-8.2v16.8M107.7 44.7v2.3h-5.7" fill="none" stroke="#231f20" stroke-width="1.1" stroke-linecap="butt"/>
<g font-size="4.9">
<text x="81.4" y="10.3">Cruise Control System</text>
<text x="100" y="271.9">WI-104</text>
</g>
<g font-size="4.2" fill="#fff">
<text x="20.6" y="46.5" transform="rotate(-90 20.6 46.5)">C/C(NA)-02</text>
<text x="196.7" y="46.5" transform="rotate(-90 196.7 46.5)">C/C(NA)-02</text>
</g>
<g font-size="4.2" fill="#231f20">
<text x="26.2" y="47.2">*</text>
<text x="112.8" y="163.1" transform="rotate(-90 112.8 163.1)">*</text>
</g>
<text font-size="3.5" x="16.5" y="15.7">WIRING SYSTEM</text>
<text font-size="2.6" fill="#231f20" x="185.2" y="218.3">WI-14375</text>
<g font-size="2.1" fill="#231f20">
<text x="89.7" y="27.1">TO POWER SUPPLY CIRCUIT</text>
<text x="99.2" y="33.9">F/B FUSE NO. 13</text>
<text x="104.6" y="31.4">FB-34</text>
<text x="123.5" y="33.9">SBF-5</text>
<text x="124" y="31.4">MB-9</text>
<text x="105.8" y="36.4">(IG)</text>
<text x="125.1" y="36.4">(B)</text>
<text x="28.1" y="45.5">1</text>
<text x="31.2" y="45.4">: MT MODEL : GB</text>
<text x="76.4" y="47.9">RW</text>
<text x="82.2" y="47.9">14</text>
<text x="87.6" y="47.9">RW</text>
<text x="95.2" y="47.9">MA</text>
<text x="108.5" y="43.6" transform="rotate(-90 108.5 43.6)">RW</text>
<text x="127.4" y="43.5" transform="rotate(-90 127.4 43.5)">BR</text>
<text x="25.6" y="52.8">MA</text>
<text x="30.9" y="52.6">: MANUAL A/C MODEL</text>
<text x="32.7" y="48.1">AT MODEL : LR</text>
<text x="65.8" y="53.7" transform="rotate(-90 65.8 53.7)">AA</text>
<text x="68.7" y="48">MA</text>
<text x="78.2" y="53.3">i3</text>
<text x="86.6" y="53.2">B38</text>
<text x="102.7" y="53.7" transform="rotate(-90 102.7 53.7)">AA</text>
<text x="25.7" y="59.8">AA</text>
<text x="30.9" y="59.6">: AUTO A/C MODEL</text>
<text x="127.4" y="59.1" transform="rotate(-90 127.4 59.1)">2</text>
<text x="127.4" y="54.7" transform="rotate(-90 127.4 54.7)">BR</text>
<text x="165.2" y="59.1" transform="rotate(-90 165.2 59.1)">8</text>
<text x="165.2" y="54.7" transform="rotate(-90 165.2 54.7)">BR</text>
<text x="169.5" y="56.9">F44</text>
<text x="76.4" y="60.9">RW</text>
<text x="82.2" y="60.9">11</text>
<text x="87.6" y="60.8">RW</text>
<text x="127.3" y="65.9" transform="rotate(-90 127.3 65.9)">BR</text>
<text x="165.1" y="65.9" transform="rotate(-90 165.1 65.9)">YB</text>
<text x="169.4" y="61.8">B61</text>
<text x="57.8" y="68.6" transform="rotate(-90 57.8 68.6)">RW</text>
<text x="78.2" y="66.2">i1</text>
<text x="86.6" y="66.1">B36</text>
<text x="57.8" y="73.4" transform="rotate(-90 57.8 73.4)">C7</text>
<text x="127.3" y="77.7" transform="rotate(-90 127.3 77.7)">BR</text>
<text x="138.5" y="77.7" transform="rotate(-90 138.5 77.7)">BR</text>
<text x="127.3" y="82" transform="rotate(-90 127.3 82)">1</text>
<text x="138.5" y="82" transform="rotate(-90 138.5 82)">5</text>
<text x="48.2" y="84.2">DIMMER CIRCUIT</text>
<text x="81.1" y="84.1">COMBINATION</text>
<text x="81.1" y="86.6">METER</text>
<text x="81.1" y="90.5">B:</text>
<text x="81.1" y="95.7">C:</text>
<text x="85.9" y="90.5">i10</text>
<text x="85.9" y="95.8">i11</text>
<text x="144.1" y="90.9">MAIN RELAY</text>
<text x="145.6" y="94.5">B47</text>
<text x="40.5" y="98.9" transform="rotate(-90 40.5 98.9)">SET</text>
<text x="43" y="98.9" transform="rotate(-90 43 98.9)">INDICATOR</text>
<text x="45.4" y="98.9" transform="rotate(-90 45.4 98.9)">LIGHT</text>
<text x="56.2" y="98.9" transform="rotate(-90 56.2 98.9)">CRUISE</text>
<text x="58.7" y="98.9" transform="rotate(-90 58.7 98.9)">INDICATOR</text>
<text x="61.1" y="98.9" transform="rotate(-90 61.1 98.9)">LIGHT</text>
<text x="127.4" y="103" transform="rotate(-90 127.4 103)">2</text>
<text x="138.6" y="103" transform="rotate(-90 138.6 103)">4</text>
<text x="50" y="113.9" transform="rotate(-90 50 113.9)">GY</text>
<text x="50" y="109.1" transform="rotate(-90 50 109.1)">B21</text>
<text x="65.6" y="113.8" transform="rotate(-90 65.6 113.8)">LR</text>
<text x="65.7" y="109.1" transform="rotate(-90 65.7 109.1)">B28</text>
<text x="127.4" y="110" transform="rotate(-90 127.4 110)">LgW</text>
<text x="138.6" y="109.1" transform="rotate(-90 138.6 109.1)">YL</text>
<text x="52.6" y="119.6">AA</text>
<text x="68.3" y="118.4">AA</text>
<text x="50" y="125.5" transform="rotate(-90 50 125.5)">MA</text>
<text x="65.7" y="124.3" transform="rotate(-90 65.7 124.3)">MA</text>
<text x="153.9" y="124" transform="rotate(-90 153.9 124)">YL</text>
<text x="165.1" y="124.1" transform="rotate(-90 165.1 124.1)">YB</text>
<text x="153.9" y="128.5" transform="rotate(-90 153.9 128.5)">1</text>
<text x="165.1" y="128.5" transform="rotate(-90 165.1 128.5)">2</text>
<text x="50" y="133" transform="rotate(-90 50 133)">GY</text>
<text x="50" y="137.9" transform="rotate(-90 50 137.9)">16</text>
<text x="65.6" y="132.9" transform="rotate(-90 65.6 132.9)">LR</text>
<text x="65.7" y="137.9" transform="rotate(-90 65.7 137.9)">21</text>
<text x="71" y="135.3">i4</text>
<text x="82.4" y="133.1" transform="rotate(-90 82.4 133.1)">GY</text>
<text x="82.4" y="138" transform="rotate(-90 82.4 138)">14</text>
<text x="92.8" y="133" transform="rotate(-90 92.8 133)">LR</text>
<text x="92.9" y="138" transform="rotate(-90 92.9 138)">15</text>
<text x="98.2" y="135.4">i1</text>
<text x="171" y="134.6">ELECTRONIC</text>
<text x="171" y="137">THROTTLE</text>
<text x="70" y="140.2">B39</text>
<text x="97.1" y="140.3">B36</text>
<text x="111.2" y="139.5" transform="rotate(-90 111.2 139.5)">REF. TO E/G(NA)-03</text>
<text x="171" y="139.5">CONTROL RELAY</text>
<text x="172" y="143.8">B309</text>
<text x="50" y="144.2" transform="rotate(-90 50 144.2)">GY</text>
<text x="65.6" y="144.1" transform="rotate(-90 65.6 144.1)">LR</text>
<text x="82.4" y="144.3" transform="rotate(-90 82.4 144.3)">GY</text>
<text x="92.8" y="144.2" transform="rotate(-90 92.8 144.2)">LR</text>
<text x="154" y="149.5" transform="rotate(-90 154 149.5)">3</text>
<text x="165.2" y="149.5" transform="rotate(-90 165.2 149.5)">4</text>
<text x="50" y="151.8" transform="rotate(-90 50 151.8)">MA</text>
<text x="65.6" y="152.7" transform="rotate(-90 65.6 152.7)">MA</text>
<text x="154" y="155.6" transform="rotate(-90 154 155.6)">YR</text>
<text x="165.2" y="155.7" transform="rotate(-90 165.2 155.7)">YG</text>
<text x="52.7" y="156.2">AA</text>
<text x="68.3" y="157">AA</text>
<text x="111.1" y="161.2" transform="rotate(-90 111.1 161.2)">1</text>
<text x="50" y="163.1" transform="rotate(-90 50 163.1)">GY</text>
<text x="65.7" y="163" transform="rotate(-90 65.7 163)">LR</text>
<text x="127.3" y="163.9" transform="rotate(-90 127.3 163.9)">LgW</text>
<text x="138.5" y="163" transform="rotate(-90 138.5 163)">YL</text>
<text x="142.7" y="163" transform="rotate(-90 142.7 163)">YL</text>
<text x="153.9" y="163.1" transform="rotate(-90 153.9 163.1)">YR</text>
<text x="165.1" y="163.1" transform="rotate(-90 165.1 163.1)">YG</text>
<text x="50" y="168.2" transform="rotate(-90 50 168.2)">B3</text>
<text x="65.7" y="168.2" transform="rotate(-90 65.7 168.2)">B6</text>
<text x="111.2" y="168.8" transform="rotate(-90 111.2 168.8)">C31</text>
<text x="127.3" y="168.8" transform="rotate(-90 127.3 168.8)">C24</text>
<text x="138.5" y="168.2" transform="rotate(-90 138.5 168.2)">A7</text>
<text x="142.7" y="168.2" transform="rotate(-90 142.7 168.2)">B2</text>
<text x="153.9" y="168.8" transform="rotate(-90 153.9 168.8)">C21</text>
<text x="165.1" y="168.2" transform="rotate(-90 165.1 168.2)">C1</text>
<text x="78.4" y="178.4">A:</text>
<text x="82.2" y="178.5">B134</text>
<text x="89.7" y="178.4">B:</text>
<text x="93.4" y="178.5">B135</text>
<text x="100.9" y="178.3">C:</text>
<text x="104.6" y="178.4">B136</text>
<text x="111.4" y="178.4">ECM</text>
<text x="18.5" y="189.8">B309</text>
<text x="25.2" y="189.8">(BLACK)</text>
<text x="37.2" y="189.8">B47</text>
<text x="43.9" y="189.8">(BROWN)</text>
<text x="57.3" y="189.8">F44</text>
<text x="75.2" y="189.8">C:</text>
<text x="80.4" y="189.8">i11</text>
<text x="86" y="189.8">(GREEN)</text>
<text x="116.1" y="189.8">i3</text>
<text x="154.9" y="189.9">i4</text>
<text x="160" y="189.8">(BROWN)</text>
<text x="184.3" y="189.9">i1</text>
<text x="189.4" y="189.9">(BLUE)</text>
<text x="19" y="196.1">1</text>
<text x="21.8" y="196.1">2</text>
<text x="35.8" y="194.7">1</text>
<text x="36.5" y="197.5">3</text>
<text x="40.7" y="197.5">4</text>
<text x="41.4" y="194.7">2</text>
<text x="54.3" y="195.4">1</text>
<text x="57.1" y="195.4">2</text>
<text x="59.9" y="195.4">3</text>
<text x="62.7" y="195.4">4</text>
<text x="68.7" y="196.1">1</text>
<text x="71.5" y="196.1">2</text>
<text x="74.3" y="196.1">3</text>
<text x="77.1" y="196.1">4</text>
<text x="79.9" y="196.1">5</text>
<text x="82.7" y="196.1">6</text>
<text x="85.5" y="196.1">7</text>
<text x="88.3" y="196.1">8</text>
<text x="91.1" y="196.1">9</text>
<text x="93.5" y="196.1">10</text>
<text x="99.6" y="195.4">1</text>
<text x="102.4" y="195.4">2</text>
<text x="105.2" y="195.4">3</text>
<text x="108" y="195.4">4</text>
<text x="110.8" y="195.4">5</text>
<text x="119.2" y="195.4">6</text>
<text x="122" y="195.4">7</text>
<text x="124.8" y="195.4">8</text>
<text x="127.6" y="195.4">9</text>
<text x="130.1" y="195.4">10 11</text>
<text x="138.4" y="195.4">1</text>
<text x="141.2" y="195.4">2</text>
<text x="144" y="195.4">3</text>
<text x="146.8" y="195.4">4</text>
<text x="149.6" y="195.4">5</text>
<text x="152.4" y="195.4">6</text>
<text x="160.8" y="195.4">7</text>
<text x="163.6" y="195.4">8</text>
<text x="166.4" y="195.4">9</text>
<text x="168.9" y="195.4">10 11</text>
<text x="177.6" y="197.6">1</text>
<text x="180.4" y="197.6">2</text>
<text x="188.8" y="197.6">3</text>
<text x="191.6" y="197.6">4</text>
<text x="19" y="198.9">3</text>
<text x="21.8" y="198.9">4</text>
<text x="36.5" y="200.3">5</text>
<text x="40.7" y="200.3">6</text>
<text x="54.3" y="198.2">5</text>
<text x="57.1" y="198.2">6</text>
<text x="59.9" y="198.2">7</text>
<text x="62.7" y="198.2">8</text>
<text x="99.3" y="198.2">12 13 14 15 16 17 18 19 20 21 22 23 24</text>
<text x="138.1" y="198.2">12 13 14 15 16 17 18 19 20 21 22 23 24</text>
<text x="175.8" y="203.2">11</text>
<text x="177.6" y="200.4">5</text>
<text x="178.6" y="203.2">12</text>
<text x="180.4" y="200.4">6</text>
<text x="181.4" y="203.2">13</text>
<text x="183.2" y="200.4">7</text>
<text x="186" y="200.4">8</text>
<text x="187.1" y="203.2">14</text>
<text x="188.8" y="200.4">9</text>
<text x="189.8" y="203.2">15</text>
<text x="191.2" y="200.4">10</text>
<text x="192.6" y="203.2">16</text>
<text x="33.3" y="205.1">B:</text>
<text x="39" y="205.1">i10</text>
<text x="44.6" y="205.1">(GREEN)</text>
<text x="70.1" y="209">1</text>
<text x="74.3" y="209">2</text>
<text x="76.8" y="204.2">A:</text>
<text x="78.5" y="209">3</text>
<text x="80.7" y="204.3">B134</text>
<text x="82.7" y="209">4</text>
<text x="86.9" y="209">5</text>
<text x="91.1" y="209">6</text>
<text x="95.3" y="209">7</text>
<text x="104.8" y="209.1">1</text>
<text x="109" y="209.1">2</text>
<text x="113.8" y="204.2">B:</text>
<text x="117.4" y="209.1">3</text>
<text x="117.5" y="204.3">B135</text>
<text x="121.6" y="209.1">4</text>
<text x="125.8" y="209.1">5</text>
<text x="130" y="209.1">6</text>
<text x="134.2" y="209.1">7</text>
<text x="145.8" y="209.1">1</text>
<text x="150" y="209.1">2</text>
<text x="150.5" y="204.2">C:</text>
<text x="154.2" y="209.1">3</text>
<text x="154.4" y="204.3">B136</text>
<text x="158.4" y="209.1">4</text>
<text x="165.4" y="209.1">5</text>
<text x="169.6" y="209.1">6</text>
<text x="177.2" y="206">17</text>
<text x="177.2" y="208.8">23</text>
<text x="180" y="208.8">24</text>
<text x="180" y="206">18</text>
<text x="182.8" y="206">19</text>
<text x="182.8" y="208.8">25</text>
<text x="185.6" y="208.8">26</text>
<text x="185.6" y="206">20 21</text>
<text x="188.5" y="208.8">27</text>
<text x="191.2" y="208.8">28</text>
<text x="191.2" y="206">22</text>
<text x="18.5" y="214.2">15</text>
<text x="18.9" y="211.4">1</text>
<text x="21.3" y="214.2">16</text>
<text x="21.7" y="211.4">2</text>
<text x="24.1" y="214.2">17</text>
<text x="24.5" y="211.4">3</text>
<text x="26.9" y="214.2">18</text>
<text x="27.3" y="211.4">4</text>
<text x="29.7" y="214.2">19</text>
<text x="30.1" y="211.4">5</text>
<text x="32.5" y="214.2">20</text>
<text x="32.9" y="211.4">6</text>
<text x="35.3" y="214.2">21</text>
<text x="35.7" y="211.4">7</text>
<text x="38.1" y="214.2">22</text>
<text x="40.9" y="214.2">23</text>
<text x="43.7" y="214.2">24</text>
<text x="44.1" y="211.3">8</text>
<text x="46.5" y="214.2">25</text>
<text x="46.9" y="211.4">9</text>
<text x="49.3" y="211.4">10</text>
<text x="49.3" y="214.2">26</text>
<text x="52.1" y="211.4">11</text>
<text x="52.1" y="214.2">27</text>
<text x="54.9" y="211.4">12</text>
<text x="54.9" y="214.2">28</text>
<text x="57.7" y="211.4">13</text>
<text x="57.7" y="214.2">29</text>
<text x="60.5" y="211.4">14</text>
<text x="60.5" y="214.2">30</text>
<text x="69.1" y="214.7">18</text>
<text x="69.4" y="211.9">8</text>
<text x="71.8" y="214.7">19 20</text>
<text x="72.2" y="211.9">9</text>
<text x="74.7" y="211.9">10 11 12</text>
<text x="77.5" y="214.7">21</text>
<text x="80.3" y="214.7">22</text>
<text x="83.7" y="211.9">13 14 15</text>
<text x="83.8" y="214.7">23 24</text>
<text x="89.4" y="214.7">25</text>
<text x="92.9" y="211.9">16</text>
<text x="92.9" y="214.7">26 27</text>
<text x="95.7" y="211.9">17</text>
<text x="103.7" y="214.7">20</text>
<text x="104.1" y="211.9">8</text>
<text x="106.5" y="214.7">21</text>
<text x="106.9" y="211.9">9</text>
<text x="109.3" y="211.9">10</text>
<text x="109.3" y="214.7">22</text>
<text x="112.1" y="211.9">11</text>
<text x="112.1" y="214.7">23</text>
<text x="114.9" y="211.9">12</text>
<text x="117.7" y="211.9">13</text>
<text x="120.5" y="211.9">14</text>
<text x="120.5" y="214.7">24</text>
<text x="123.3" y="211.9">15</text>
<text x="123.3" y="214.7">25</text>
<text x="126.1" y="211.9">16</text>
<text x="128.9" y="211.9">17</text>
<text x="131.7" y="211.9">18</text>
<text x="131.7" y="214.7">26</text>
<text x="134.5" y="211.9">19</text>
<text x="134.5" y="214.7">27</text>
<text x="142" y="214.7">17</text>
<text x="144.8" y="214.7">18</text>
<text x="145.1" y="211.9">7</text>
<text x="147.6" y="214.7">19</text>
<text x="147.9" y="211.9">8</text>
<text x="150.4" y="214.7">20</text>
<text x="150.7" y="211.9">9</text>
<text x="153.2" y="214.7">21</text>
<text x="153.2" y="211.9">10</text>
<text x="156" y="211.9">11</text>
<text x="156" y="214.7">22</text>
<text x="158.8" y="211.9">12</text>
<text x="158.8" y="214.7">23</text>
<text x="161.6" y="214.7">24</text>
<text x="161.6" y="211.9">13</text>
<text x="164.4" y="211.9">14</text>
<text x="164.4" y="214.7">25</text>
<text x="167.2" y="214.7">26</text>
<text x="167.2" y="211.9">15</text>
<text x="170" y="211.9">16</text>
<text x="170" y="214.7">27</text>
<text x="69.2" y="217.5">28 29</text>
<text x="74.7" y="217.5">30</text>
<text x="77.5" y="217.5">31</text>
<text x="80.3" y="217.5">32</text>
<text x="92.9" y="217.5">33 34</text>
<text x="103.7" y="217.5">28</text>
<text x="106.5" y="217.5">29</text>
<text x="109.3" y="217.5">30</text>
<text x="112.1" y="217.5">31</text>
<text x="120.5" y="217.5">32</text>
<text x="123.3" y="217.5">33</text>
<text x="131.7" y="217.5">34</text>
<text x="134.5" y="217.5">35</text>
<text x="142" y="217.5">28</text>
<text x="144.8" y="217.5">29</text>
<text x="147.6" y="217.5">30</text>
<text x="158.8" y="217.5">31</text>
<text x="161.6" y="217.5">32</text>
<text x="164.4" y="217.5">33</text>
<text x="167.2" y="217.5">34</text>
<text x="170" y="217.5">35</text>
</g>
</svg>
